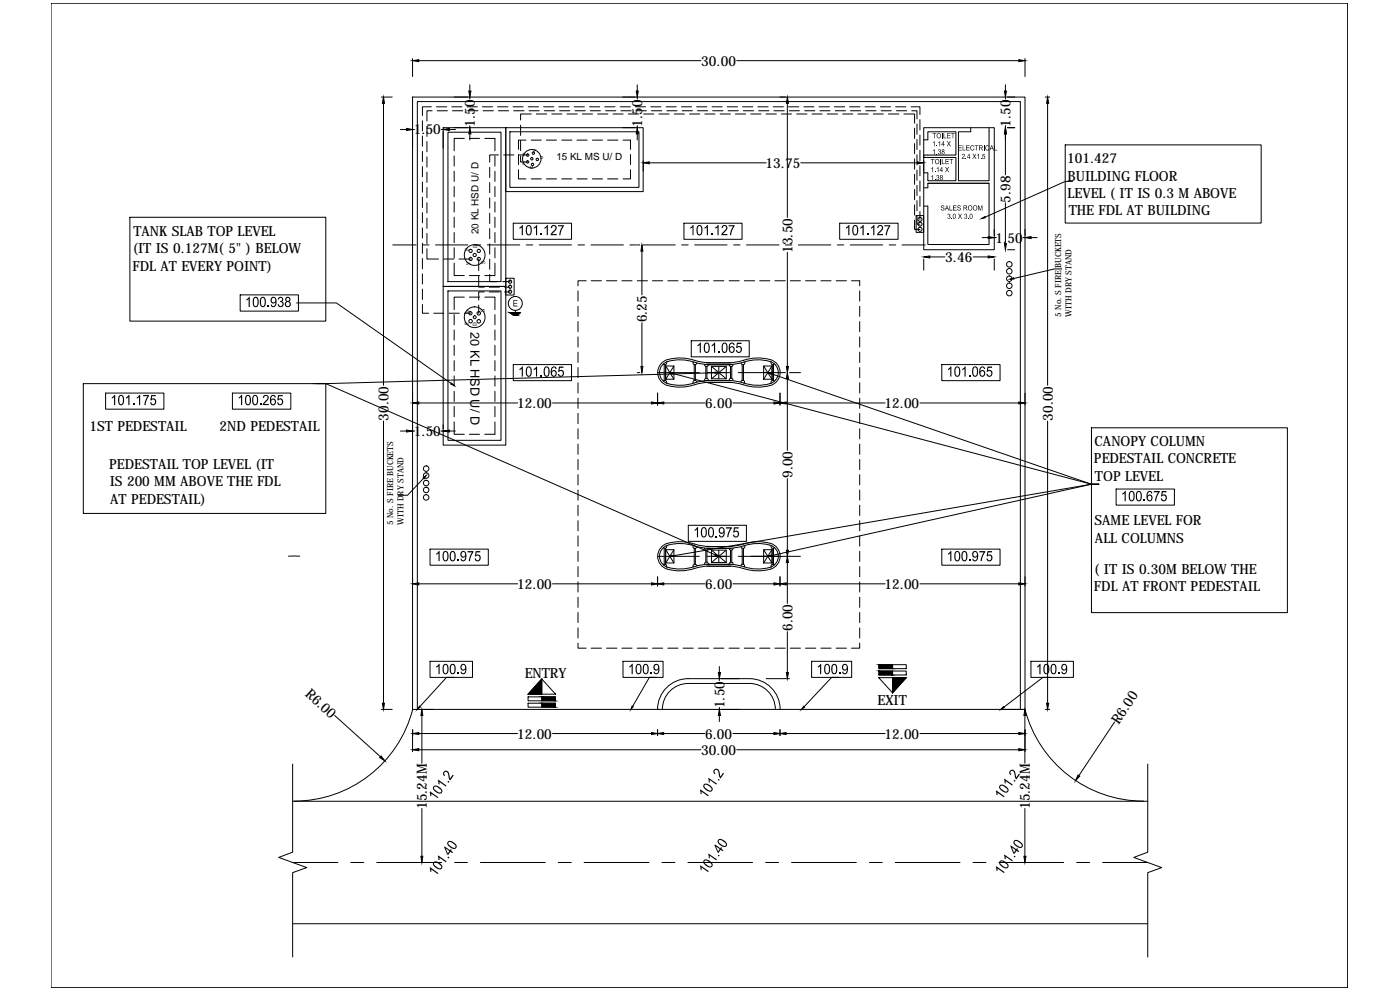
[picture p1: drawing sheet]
<svg xmlns="http://www.w3.org/2000/svg" width="420mm" height="297mm" viewBox="0 0 420 297" stroke-linecap="round" stroke-linejoin="round" font-family="sans-serif">
<!-- layer: 0 -->
<g fill="none" stroke="#000" stroke-width=".3">
<path d="M15.3 1h389.1v295.3h-389.1zM123.8 17.6v5.4M125.7 18.2h84.6M221.1 18.2h84.7M307.6 17.6v5.4M114.5 29.1h3.2M115.1 31v84.6M120.2 38.9h1.8M123.8 29.1h183.8v183.8h-183.8zM123.8 39.5v5M123.8 38.9h.6M126.8 36.2v3.1"/>
<path d="M128.1 37.9v3M129.4 32h-2.6v2.7M129.7 33.2h-1.6v3.1M131 32h3.1M131.2 33.2h3.1M132.5 38.9h.5M133 38.3h18.8v47.6h-18.8zM133 39.5v5M134.4 39.7h16v44.8h-16zM134.9 38.9h1.8M135.6 32h3M135.8 33.2h3.1"/>
<path d="M136.3 29.1h4.1M136.3 38.3h4.1M140.2 32h3M140.4 33.2h3.1M141 25.4v1.9M141 29.1v.5M141 37.8v.5M144.8 32h3M145 33.2h3.1M149.3 32h3.1M149.6 33.2h3M151.8 38.3h41.2v19.2h-41.2z"/>
<path d="M153 39.5h38.8v16.7h-38.8zM154 32h3M154.2 33.2h3.1M156.2 37.5v3.1M158.5 32h3.1M158.8 33.2h3M159.5 34.2h-3.3v1.8M161 34.2h3.1M163.1 32h3.1M163.4 33.2h3M165.6 34.2h3M167.7 32h3.1"/>
<path d="M168 33.2h3M170.2 34.2h3.1M172.3 32h3.1M172.6 33.2h3M174.8 34.2h3M176.9 32h3.1M177.2 33.2h3M179.4 34.2h3M181.5 32h3.1M181.8 33.2h3M184 34.2h3M186.1 32h3.1"/>
<path d="M186.3 33.2h3.1M186.9 29.1h3.7M186.9 38.3h3.7M188.5 34.2h3.1M190.7 32h3M191 33.2h3M191.2 25.4v1.9M191.2 29.1v.5M191.2 37.8v.5M193.2 34.2h3M195.3 32h3.1M195.5 33.2h3.1"/>
<path d="M197.7 34.2h3.1M199.9 32h3M200.1 33.2h3.1M202.3 34.2h3.1M204.5 32h3M204.7 33.2h3.1M207 34.2h3M209.1 32h3.1M209.3 33.2h3.1M211.5 34.2h3.1M213.7 32h3M213.9 33.2h3.1"/>
<path d="M216.1 34.2h3.1M218.3 32h3M218.5 33.2h3.1M220.7 34.2h3.1M222.9 32h3M223.1 33.2h3.1M225.3 34.2h3.1M227.4 32h3.1M227.7 33.2h3M229.9 34.2h3.1M232.1 32h3M232.3 33.2h3.1"/>
<path d="M234.1 29.1h1.6M234.5 34.2h3.1M236.3 31v34.2M236.6 32h3.1M236.9 33.2h3M239.1 34.2h3.1M241.2 32h3.1M241.5 33.2h3M243.7 34.2h3M245.8 32h3.1M246.1 33.2h3M248.3 34.2h3.1"/>
<path d="M250.4 32h3.1M250.7 33.2h3M252.9 34.2h3M255 32h3.1M255.3 33.2h3M257.5 34.2h3M259.6 32h3.1M259.9 33.2h3M262.1 34.2h3M264.2 32h3.1M264.4 33.2h3.1M266.6 34.2h3.1"/>
<path d="M268.8 32h3.1M269.1 33.2h3M271.3 34.2h3.2v2.8M273.4 32h2.7v2.4M273.6 33.2h1.6v2.5M274.5 38.5v3.1M275.2 37.2v3.1M276.1 35.9v3.1M278.5 39.5h8.4v7h-9.7v.7h9.7v7h-8.4v-2.3h-1.3v-9.9h1.3zM291.3 38.3v1.2h-3.7v14.7h9.2v-15.9M301.7 25.4v1.9M301.7 29.1v.5"/>
<path d="M301.7 37.8v.5M302.4 29.1h2.1M302.4 38.3h2.1M313.7 29.1h1.3M314.4 31v84.6M126.8 40.8v3.1M126.8 45.4v3.1M126.8 50v3M126.8 54.6v3.1M126.8 59.2v3.1M128.1 42.5v3.1M128.1 47.1v3"/>
<path d="M128.1 51.6v3.1M128.1 56.3v3M136.3 46.8v3M136.3 51.4v3M136.3 56v3M139.3 41.5h-3v3.8M140.9 41.5h3M141 40.2v1.8M145.5 41.5h3v3.8M147 50.2v3.1M147 54.8v3M147 59.4v3"/>
<path d="M148.5 46.8v3M148.5 51.4v3M148.5 56v3M149.6 46.5h-2.6v2.1M151.2 46.5h3M155.6 50.9v2.8h2.2M155.6 46.4v3M155.7 46.5h2.7M156.2 46.8v1.8h2.2M156.2 42.2v3M157.8 42h-2.2v2.8M159.4 53.7h3.1"/>
<path d="M159.4 42h3.1M164 53.7h3M164 42h3M168.6 53.7h3M168.6 42h3M173.2 53.7h3M173.2 42h3M177.8 53.7h3M177.8 42h3M182.4 53.7h3M182.4 42h3M187 42h2.2v2.8"/>
<path d="M189.2 50.9v2.8h-2.2M189.2 46.4v3M191.2 40.2v1.8M193 48.2v3.2M194.8 48.9h35.1M240.3 48.9h35.1M274.5 43.1v3M274.5 47.7v3.1M274.5 52.3v3M274.5 56.9v3M275.2 41.8v3.1M275.2 46.4v3.1"/>
<path d="M275.2 51v3.1M275.2 55.6v3.1M276.1 40.5v3.1M276.1 45.1v3.1M276.1 49.7v3M276.1 54.3v3.1M276.1 58.9v3M277.2 42v-3.7h21.2v36.6h-21.2v-23M277.2 56.3h1.3v-1.3h18.3v18.4h-18.3v-11.6h-1.3M277.2 48.2v3.2M278.5 55h18.3M301.7 40.2v12.3"/>
<path d="M319.7 43.5h58.8v23.4h-58.8zM321.9 54.4h-2.2l-24.1 10.8M39 65.2h58.8v31.2h-58.8zM117.9 73.5h7M126.8 63.8v3M126.8 68.4v3.1M126.8 73v3M126.8 77.6v3M126.8 73.5h2M128.1 74.6v3.1h3.5M128.1 60.8v3.1M128.1 65.4v3.1"/>
<path d="M128.1 70v3.1M130.7 73.5h9.7M133.2 77.7h3M136.3 79v3.7h3M136.3 60.6v3M136.3 65.2v3M136.3 69.8v3M136.3 74.3v3.1M137.7 77.7h3.6M142.4 73.5h1.9M143.7 77.7v3.5M146.2 73.5h9.8"/>
<path d="M147 64v3.1M147 68.6v3M147 73.2v3M147 77.8v3M148.5 79v3.7h-3M148.5 60.6v3M148.5 65.2v3M148.5 69.8v3M148.5 74.3v3.1M154 67h17.5v4.8h-17.5zM157.9 73.5h2M161.8 73.5h9.7"/>
<path d="M173.5 73.5h1.9M177.4 73.5h9.7M189 73.5h2M191.2 73.5h.8M192.6 75.4v13.1M192.9 73.5h9.7M204.6 73.5h1.9M205.3 67h17.4v4.8h-17.4zM208.5 73.5h9.7M220.2 73.5h1.9M224.1 73.5h9.7M235.7 73.5h1.9"/>
<path d="M236.3 75.7v34.2M239.6 73.5h9.7M251.3 73.5h1.9M252 67h17.5v4.8h-17.5zM255.2 73.5h9.7M266.9 73.5h1.9M270.7 73.5h7M274.5 66v2.8h1.6M274.5 61.5v3M274.9 64.7h2.3v5h-2.3zM275.2 64.8v2.5h.9M275.2 60.2v3"/>
<path d="M276.1 63.5v2.3M277.2 77.7v3.4M279 77.1h4.6M292 77.1h4.6M294.8 71.3h1.8M298.4 68.8v1.9M298.4 77.7v3.4M298.4 71.3h.5M301.7 60.8v12.3M302.4 74.9h2.1M307.1 71.3h.5M307.6 68.8v1.9"/>
<path d="M309.4 71.3h1.9M72.1 88.5h17.5v4.8h-17.5zM89 90.9h12l34.4 24.2M126.8 91.4v2.6h1.8M126.8 82.2v3M126.8 86.7v3.1M130.2 94h3M133 85.9h18.8v47.7h-18.8zM134.4 87.3h16v44.8h-16zM134.7 94h3.1M136.3 94.4v3.1M136.3 99v3.1"/>
<path d="M139.3 89.2h-3v3.7M139.3 94h1.9M140.9 82.7h3M140.9 89.2h3M143.7 82.7v3.4h1.6M143.7 91.6v2.4M145.3 87.6h-1.6v2.4M145.5 89.2h3v3.7M146.8 86.1h3.1M146.8 87.6h3.1M147 82.3v2.2h2.3M148.5 94.4v3.1"/>
<path d="M148.5 99v3.1M150.8 84.5h2.3M151.4 87.6h1.7M151.5 86.1h1.6M151.8 83.5h2.5v5h-2.5zM154.7 93.2v.7h1.4l-.8 .7h-1.3l-.9-.7h1.6M173.5 87.3v3M173.5 91.9v3.1M173.5 96.5v3M175.9 84.2h-2.4v1.6M177.4 84.2h3.1M182 84.2h3.1"/>
<path d="M186.6 84.2h3.1M191.2 84.2h3.1M192.6 96.9v13M195.8 84.2h3.1M200.4 84.2h3.1M205 84.2h3.1M209.6 84.2h3.1M214.2 84.2h3M218.8 84.2h3.1M223.4 84.2h3.1M228 84.2h3M232.6 84.2h3.1"/>
<path d="M237.2 84.2h3M241.8 84.2h3M246.4 84.2h3M250.9 84.2h3.1M255.6 84.2h2.4v1.6M258 87.3v3M258 91.9v3.1M258 96.5v3M318.7 80.7h-2.2l-12.3 2.9M25 115.1h72.8v39h-72.8zM31.7 117.9h17.5v4.9h-17.5zM69.8 117.9h17.5v4.9h-17.5z"/>
<path d="M95 115.1h2.8l116.9 51.4M123.8 117.9v3.6M136.3 103.6v3M136.3 108.2v3.1M136.3 112.8v3.1M136.3 117.4v3M148.5 103.6v3M148.5 108.2v3.1M148.5 112.8v3.1M148.5 117.4v3M154 109.4h17.5v4.8h-17.5zM173.5 101.1v3"/>
<path d="M173.5 105.7v3.1M173.5 110.3v3M173.5 114.9v3M173.5 119.5v3M191.2 111.8h.8M197.3 111.8h12.6M197.3 117.9v3.6M199.8 109.8l2.5 4M202.1 112.1l125.5 33.2h2.2M202.3 109.8l-2.5 4M207.5 102.2h17.4v4.9h-17.4zM212.2 111.8h7"/>
<path d="M213.5 109.9l4.5 3.8M214.6 111.8l-120.7 3.3M215.7 109.9v3.8M218 109.9l-4.5 3.8M221.6 111.8h14.1M229.2 109.8l2.5 4M231.5 112.1l96.1 33.2h2.2M231.7 109.8l-2.5 4M234.1 117.9v3.6M236.3 113.6v21.5M236.9 111.8h3.3M258 101.1v3"/>
<path d="M258 105.7v3.1M258 110.3v3M258 114.9v3M258 119.5v3M282.6 109.4h17.5v4.8h-17.5zM307.6 117.9v3.6M115.1 126.3v84.7M120.2 129.3h1.8M123.8 127.4v1.3M123.8 129.3h.6M125.7 120.9h29.6M132.5 129.3h.5"/>
<path d="M133 127.4v1.3M134.9 129.3h1.8M136.3 126.6v3.7h3M136.3 122v3.1M140.9 130.3h3M148.5 122v3.1M148.5 126.6v3.7h-3M165.8 120.9h29.7M173.5 124v3.1M173.5 128.7v3M173.5 133.2v3.1M173.5 137.8v3.1"/>
<path d="M199.2 120.9h12.3M219.9 120.9h12.4M236 120.9h29.6M258 124v3.1M258 128.7v3M258 133.2v3.1M258 137.8v3.1M276.1 120.9h29.7M314.4 126.3v84.7M327.6 128.4h58.8v55.4h-58.8zM127.1 143.5l-4.8 5.1h-2.7M173.5 142.4v3.1"/>
<path d="M173.5 147v3.1M173.5 151.6v3.1M173.5 156.2v3.1M206.6 157.6h17.4v4.8h-17.4zM236.3 143.6v21.5M258 142.4v3.1M258 147v3.1M258 151.6v3.1M258 156.2v3.1M329.8 145.3h-2.2l-125.5 21.5M329.8 145.3h-2.2l-96.1 21.4M335 146.7h17.5v4.9h-17.5z"/>
<path d="M90 166.9h-3.4M123.8 173.1v2.7M125.7 175.2h29.6M129.1 164.8h17.4v4.8h-17.4zM165.8 175.2h29.7M173.5 160.8v3.1M173.5 165.4v3M173.5 170v3.1M173.5 174.6v3M173.5 179.2v3M197.3 166.9h12.6M197.3 173.1v2.7"/>
<path d="M199.2 175.2h12.3M199.8 164.9l2.5 4M202.3 164.9l-2.5 4M212.2 166.9h7M213.5 165.1l4.5 3.7M215.7 165.1v3.7M218 165.1l-4.5 3.7M219.9 175.2h12.4M221.6 166.9h18.6M229.2 164.9l2.5 4M231.7 164.9l-2.5 4M234.1 173.1v2.7"/>
<path d="M236 175.2h29.6M236.3 168.8v12.3M258 160.8v3.1M258 165.4v3M258 170v3.1M258 174.6v3M258 179.2v3M276.1 175.2h29.7M282.6 164.8h17.5v4.8h-17.5zM307.6 173.1v2.7M129.1 198.4h12.7v4.8h-12.7zM173.5 193v1.5h2.4"/>
<path d="M173.5 183.8v3M173.5 188.4v3M177.4 194.5h3.1M182 194.5h3.1M186.6 194.5h3.1M187 198.4h12v4.8h-12zM191.2 194.5h3.1M195.8 194.5h3.1M200.4 194.5h3.1M205 194.5h3.1M209.6 194.5h3.1M214.2 194.5h3"/>
<path d="M215.9 200v1.8M218.8 194.5h3.1M223.4 194.5h3.1M228 194.5h3M232.6 194.5h3.1M236.3 189.5v12.3M237.2 194.5h3M241.8 194.5h3M243.6 198.4h12v4.8h-12zM246.4 194.5h3M250.9 194.5h3.1M258 193v1.5h-2.4"/>
<path d="M258 183.8v3M258 188.4v3M263.8 199.4h8.2v1.2h-8.2zM267.9 199.4v1.2M309.4 198.4h12.7v4.8h-12.7zM100.4 214.7l13.8 12.3M114.5 212.9h3.2M123.8 218.9v6.7M123.9 218.9v1.8M123.9 212.8a36.8 36.8 0 0 1-35.7 27.6M125.3 212.9v-182.4h180.9v182.4M126.6 214.7v14.3"/>
<path d="M127.2 212.9h2.7M136.2 203.2h-2.2l-8 8.8M158.5 209.1h8.2v1.2h-8.2zM158.5 211h8.2v1.2h-8.2zM158.5 208.3h4.1M162.6 203.7l4.1 4.6h-8.2zM162.6 203.7v4.6M162.6 209.1v1.2M162.6 211v1.2M197.1 203.2h-2.2l-5 8.7M197.3 212.9h.1M197.3 218.9v1.8"/>
<path d="M198.8 212.8a7.8 7.8 0 0 1 7.8-7.7h18.3a7.8 7.8 0 0 1 7.8 7.7M215.9 203.6v.6M215.9 212.3v.6M215.9 214.7v1.8M216.5 212.9h5.4M229.9 203.6h7M234.1 212.9h.1M234.1 218.9v1.8M234.1 212.8a9.2 9.2 0 0 0-9.2-9.2h-18.3a9.2 9.2 0 0 0-9.3 9.2M251.8 203.2h-2.2l-8.3 8.8M263.7 203.3h8.3l-4.1 4.6zM263.8 201.3h8.2v1.2h-8.2z"/>
<path d="M267.9 201.3v1.2M272 203.3h-4.2l.1 4.6M301.5 212.9h5.5M307.6 214.7v14.3M307.6 212.8a36.8 36.8 0 0 0 35.7 27.6M313.7 212.9h1.3M315.2 203.2h-2.2l-11.7 9M334.5 216.6l-10.7 16.1M87.8 229.2v26.5l-4.2 1.6 8.5 3-4.3 1.5v25.3M125.7 225h84.6M125.7 220.1h29.6M165.8 220.1h29.7"/>
<path d="M199.2 220.1h12.3M219.9 220.1h12.4M221.1 225h84.7M235.9 220.1h29.7M276.1 220.1h29.7M344.5 229.2v26.5l-4.2 1.6 8.3 3-4.1 1.5v25.3M87.8 258.8h13.6M87.8 240.4h256.7M105.3 258.8h3.9M113.1 258.8h19.4M126.6 242.6v14.3M136.4 258.8h3.9"/>
<path d="M144.2 258.8h19.4M167.5 258.8h3.9M175.3 258.8h19.5M198.7 258.8h3.9M206.4 258.8h19.5M229.8 258.8h3.9M237.6 258.8h19.4M260.9 258.8h3.9M268.7 258.8h19.4M292 258.8h3.9M299.8 258.8h19.4M307.6 242.6v14.3"/>
<path d="M323.1 258.8h3.9M330.9 258.8h13.6M87.8 277.2h256.7"/>
<circle cx="158.3" cy="48.6" r=".36"/>
<circle cx="158.4" cy="46.5" r=".36"/>
<circle cx="159.6" cy="47.6" r="2.77"/>
<circle cx="159.6" cy="47.6" r=".36"/>
<circle cx="159.8" cy="49.3" r=".36"/>
<circle cx="160.1" cy="46" r=".36"/>
<circle cx="161.3" cy="47.9" r=".36"/>
<circle cx="141.2" cy="75.3" r=".49"/>
<circle cx="141.2" cy="77.7" r=".49"/>
<circle cx="142.5" cy="76.5" r="3.1"/>
<circle cx="142.5" cy="76.5" r=".49"/>
<circle cx="143.7" cy="75.3" r=".49"/>
<circle cx="143.7" cy="77.7" r=".49"/>
<circle cx="276.1" cy="65.8" r=".61"/>
<circle cx="276.1" cy="67.2" r=".61"/>
<circle cx="276.1" cy="68.8" r=".61"/>
<circle cx="302.9" cy="79.3" r=".83"/>
<circle cx="141.2" cy="94" r=".49"/>
<circle cx="141.2" cy="96.4" r=".53"/>
<circle cx="142.5" cy="95.2" r="3.1"/>
<circle cx="142.5" cy="95.2" r=".44"/>
<circle cx="143.7" cy="96.4" r=".53"/>
<circle cx="143.7" cy="94" r=".53"/>
<circle cx="153.1" cy="87.5" r=".49"/>
<circle cx="153.1" cy="86" r=".49"/>
<circle cx="153.1" cy="84.5" r=".49"/>
<circle cx="154.7" cy="91" r="2.1"/>
<circle cx="302.9" cy="87.9" r=".83"/>
<circle cx="302.9" cy="81.4" r=".83"/>
<circle cx="302.9" cy="85.7" r=".83"/>
<circle cx="302.9" cy="83.6" r=".83"/>
<circle cx="127.9" cy="140.6" r=".83"/>
<circle cx="127.9" cy="144.9" r=".83"/>
<circle cx="127.9" cy="142.7" r=".83"/>
<circle cx="127.9" cy="149.2" r=".83"/>
<circle cx="127.9" cy="147" r=".83"/>
</g>
<g fill="#000" stroke="#000" stroke-width=".3">
<path d="M123.8 18.2l1.9-.3v.6zM305.8 17.9l1.8 .3-1.8 .3zM115.1 29.1l.3 1.9h-.6zM122 38.5l1.8 .4-1.8 .3zM133 38.9l1.9-.4v.7zM140.7 27.3h.6l-.3 1.8zM191 27.3h.5l-.3 1.8zM236.3 29.1l.3 1.9h-.6zM301.4 27.3h.6l-.3 1.8zM314.4 29.1l.3 1.9h-.6zM141 38.3l.3 1.9h-.6zM191.2 38.3l.3 1.9h-.5z"/>
<path d="M193 48.9l1.8-.3v.5zM275.4 48.6l1.8 .3-1.8 .2zM301.7 38.3l.3 1.9h-.6zM192.6 73.5l.3 1.9h-.6zM277.2 77.1l1.8-.3v.6zM294.6 65.6l1-.6 .1 .3zM296.6 76.8l1.8 .3-1.8 .3zM296.6 71l1.8 .3-1.8 .3zM301.4 73.1h.6l-.3 1.8zM307.6 71.3l1.8-.3v.6zM303.1 83.8l1.1-.4 .1 .3zM135.5 114.9l.8 .8-1-.5z"/>
<path d="M192.3 109.9h.6l-.3 1.9zM201 111.8l1.1 .1-.1 .4zM214.6 111.6l1.1 .2-1.1 .2zM230.4 111.8l1.1 .2-.1 .3zM236.3 111.8l.3 1.8h-.6zM236 109.9h.6l-.3 1.9zM122 129l1.8 .3-1.8 .3zM123.8 120.9l1.9-.3v.6zM133 129.3l1.9-.3v.6zM195.5 120.6l1.8 .3-1.8 .3zM197.3 120.9l1.9-.3v.6zM232.3 120.6l1.8 .3-1.8 .3z"/>
<path d="M234.1 120.9l1.9-.3v.6zM305.8 120.6l1.8 .3-1.8 .3zM127 143.4l.9-.7-.6 .9zM123.8 175.2l1.9-.3v.6zM195.5 174.9l1.8 .3-1.8 .3zM197.3 175.2l1.9-.3v.6zM201 166.9l1.1-.3 .1 .3zM214.8 166.3l.9 .6-1.1-.2zM230.4 166.9l1.1-.4v.4zM232.3 174.9l1.8 .3-1.8 .3zM234.1 175.2l1.9-.3v.6zM236 165.1h.6l-.3 1.8z"/>
<path d="M236.3 166.9l.3 1.9h-.6zM305.8 174.9l1.8 .3-1.8 .3zM114.8 211h.6l-.3 1.9zM123.9 220.1l1.8-.3v.6zM125.9 211.9l.2 .2-.8 .8zM126.6 212.9l.3 1.8h-.6zM162.6 203.7v4.6h-4.1zM189.7 211.8l.4 .2-.8 .9zM195.5 219.8l1.8 .3-1.8 .3zM197.3 220.1l1.9-.3v.6zM215.6 201.8h.6l-.3 1.8zM215.9 212.9l.3 1.8h-.6z"/>
<path d="M232.3 219.8l1.8 .3-1.8 .3zM234.1 220.1l1.8-.3v.6zM236 201.8h.6l-.3 1.8zM241.2 211.9l.3 .3-.9 .7zM267.9 203.3h4.1l-4.1 4.6zM301.1 212l.3 .3-1 .6zM305.8 219.8l1.8 .3-1.8 .3zM307.6 212.9l.3 1.8h-.6zM314.1 211h.6l-.3 1.9zM114.4 226.8l1.1 1.5-1.6-1zM123.8 225l1.9-.4v.7zM305.8 224.6l1.8 .4-1.8 .3z"/>
<path d="M323.5 232.5l.5 .4-1.2 1.3zM126.3 256.9h.6l-.3 1.9zM307.3 256.9h.6l-.3 1.9z"/>
<path d="M153.1 93.9h3zM154.7 93.9h1.4z"/>
<path d="M153.1 93.9l.9 .7h1.3zM153.1 93.9h3l-.8 .7z"/>
<path d="M162.6 209.1v1.2h4.1zM162.6 209.1h4.1v1.2z"/>
<path d="M162.6 211v1.2h4.1zM162.6 211h4.1v1.2z"/>
<path d="M263.8 199.4v1.2h4.1zM263.8 199.4h4.1v1.2z"/>
<path d="M263.8 201.3v1.2h4.1zM263.8 201.3h4.1v1.2z"/>
</g>
<!-- layer: proposed -->
<g fill="none" stroke="#000" stroke-width=".3">
<path d="M199.1 114.4a.57 .57 0 0 1 .7-.2 .57 .57 0 0 1 .2 .8M199.3 109.4v4.8M199.7 109.4v4.8M199.8 109.8h2.5v4h-2.5zM200 108.6a.57 .57 0 0 1-.2 .7 .57 .57 0 0 1-.7-.1M208 108.6a.57 .57 0 0 0 .4 .8 .57 .57 0 0 0 .7-.5M208.4 109.4v4.8M208.5 115.4a13.6 13.6 0 0 1-8.2 .2M208.7 109.4v4.8M209.1 114.7a.57 .57 0 0 0-.7-.5 .57 .57 0 0 0-.4 .8M211.4 109.4a.57 .57 0 0 0 .6 .6 .57 .57 0 0 0 .6-.6M211.4 114.1a.57 .57 0 0 1 .6-.6 .57 .57 0 0 1 .6 .6"/>
<path d="M211.8 109.9v3.7M212.1 108.9h7.3M212.1 114.7h7.3M212.1 109.4h7.3M212.1 114.2h7.3M212.2 109.9v3.7M212.9 109.4a20.2 20.2 0 0 1-6.3-1.2 11.5 11.5 0 0 0-7.3 .8 3.5 3.5 0 0 0-1.3 3.4 3.5 3.5 0 0 0 2.5 2.7M212.9 114.2a20.2 20.2 0 0 0-6.3 1.2l-3.5 .2-2.6-.5M212.9 108.8a19.9 19.9 0 0 1-6.2-1.1 12.3 12.3 0 0 0-7.6 .8 4 4 0 0 0-1.7 3.9 4 4 0 0 0 2.9 3.3M212.9 114.7l-2 .2-2.4 .6M213.5 109.9h4.5v3.8h-4.5zM218.6 108.8l3.2-.3a13.9 13.9 0 0 1 10.6 0 4 4 0 0 1 1.7 3.9 4 4 0 0 1-2.9 3.3"/>
<path d="M218.6 114.7l1.9 .2 2.5 .6M218.6 109.4a20.5 20.5 0 0 0 6.3-1.2 11.5 11.5 0 0 1 7.3 .8 3.5 3.5 0 0 1 1.3 3.4 3.5 3.5 0 0 1-2.5 2.7M218.6 114.2a20.5 20.5 0 0 1 6.3 1.2l3.5 .2 2.6-.5M218.9 114.1a.57 .57 0 0 1 .5-.6 .57 .57 0 0 1 .6 .6M218.9 109.4a.57 .57 0 0 0 .5 .6 .57 .57 0 0 0 .6-.6M219.2 109.9v3.7M219.6 109.9v3.7M222.3 114.6a.57 .57 0 0 1 .8-.5 .57 .57 0 0 1 .3 .9M222.7 109.4v4.8M223.1 115.4a13.6 13.6 0 0 0 8.1 .2M223.1 109.4v4.8M223.5 108.6a.57 .57 0 0 1-.4 .8 .57 .57 0 0 1-.7-.5"/>
<path d="M229.2 109.8h2.5v4h-2.5zM229.2 111.8h2.5M231.4 108.6a.57 .57 0 0 0 .2 .7 .57 .57 0 0 0 .8-.1M231.8 109.4v4.8M232.1 109.4v4.8M232.4 114.4a.57 .57 0 0 0-.8-.2 .57 .57 0 0 0-.2 .8M199.1 169.5a.57 .57 0 0 1 .7-.1 .57 .57 0 0 1 .2 .7M199.3 164.5v4.8M199.7 164.5v4.8M199.8 164.9h2.5v4h-2.5zM200 163.7a.57 .57 0 0 1-.2 .8 .57 .57 0 0 1-.7-.2M208 163.7a.57 .57 0 0 0 .4 .8 .57 .57 0 0 0 .7-.5"/>
<path d="M208.3 163.8a12 12 0 0 0-9 .3 3.5 3.5 0 0 0-1.2 3.9 3.5 3.5 0 0 0 3.2 2.4 13 13 0 0 0 7-.4M208.3 163.7l1.9 .6 2.7 .2M208.4 164.5v4.8M208.5 163.3a12.7 12.7 0 0 0-9.4 .3 4.1 4.1 0 0 0-1.6 4.4 4.1 4.1 0 0 0 3.7 3 16.7 16.7 0 0 0 9.1-.9l2.6-.3M208.5 163.2l2.4 .6 2 .2M208.7 164.5v4.8M209.1 169.8a.57 .57 0 0 0-.7-.5 .57 .57 0 0 0-.4 .9M211.4 164.5a.57 .57 0 0 0 .6 .6 .57 .57 0 0 0 .6-.6M211.4 169.3a.57 .57 0 0 1 .6-.6 .57 .57 0 0 1 .6 .6M211.8 165.1v3.6M212.1 164h7.3M212.1 169.9h7.3"/>
<path d="M212.1 164.5h7.3M212.1 169.3h7.3M212.2 165.1v3.6M212.9 169.3l-2.7 .2-1.9 .6M213.5 165.1h4.5v3.7h-4.5zM218.6 169.3l2.7 .2 1.9 .6M218.9 169.3a.57 .57 0 0 1 .5-.6 .57 .57 0 0 1 .6 .6M218.9 164.5a.57 .57 0 0 0 .5 .6 .57 .57 0 0 0 .6-.6M219.2 165.1v3.6M219.6 165.1v3.6M222.3 169.8a.57 .57 0 0 1 .8-.5 .57 .57 0 0 1 .3 .8M222.7 164.5v4.8"/>
<path d="M223 163.2l-2.5 .6-1.9 .2M223.1 163.3a12.7 12.7 0 0 1 9.3 .3 4.1 4.1 0 0 1 1.6 4.4 4.1 4.1 0 0 1-3.7 3 16.8 16.8 0 0 1-9.1-.9l-2.6-.3M223.1 164.5v4.8M223.2 163.7l-1.9 .6-2.7 .2M223.2 163.8a12 12 0 0 1 9 .3 3.5 3.5 0 0 1 1.2 3.9 3.5 3.5 0 0 1-3.2 2.4 13 13 0 0 1-7-.4M223.5 163.7a.57 .57 0 0 1-.4 .8 .57 .57 0 0 1-.7-.5M229.2 164.9h2.5v4h-2.5zM229.2 166.9h2.5M231.4 163.7a.57 .57 0 0 0 .2 .8 .57 .57 0 0 0 .8-.2M231.8 164.5v4.8M232.1 164.5v4.8M232.4 169.5a.57 .57 0 0 0-.8-.1 .57 .57 0 0 0-.2 .7"/>
</g>
<!-- layer: text -->
<g fill="#000">
<path d="M279.3 47.7h1.1v.2h-.4v1.3h-.2v-1.3h-.5zM279.5 50.5l.5-.4v1.5h-.1v-1.1l-.3 .2zM279.5 52.9l.5-.4v1.6h-.1v-1.2l-.3 .2zM279.9 40h1.1v.1h-.5v1.4h-.2v-1.4h-.4zM280 42.8l.5-.4v1.5h-.1v-1.2l-.3 .2zM280 45.2l.5-.5v1.6h-.1v-1.2l-.3 .2zM280.6 51.4l.1 .2zM280.6 53.8l.1 .3zM281.1 52.6l.7 .1-.2 .5 .3 .2v.4l-.3 .3-.6-.3v-.2l.4 .3 .3-.1v-.3l-.4-.2 .3-.6h-.2l-.4 .2zM281.1 43.7l.1 .2zM281.1 46.1l.1 .2zM281.6 44.9l.4-.2 .3 .3-.2 .5 .3 .1v.5l-.3 .2-.6-.2v-.2l.4 .3 .3-.2v-.4h-.4l.3-.6-.2-.1-.2 .3h-.2z"/>
<path d="M281.1 50.5l.5-.4v1.5h-.1v-1.1l-.3 .2zM281.6 42.8l.5-.4v1.5h-.1v-1.2l-.3 .2zM282.2 47.7h.1v1.5h-.1zM282.6 47.7h.3v1.4h.6v.1h-.9zM282.7 40h.2v1.5h-.2zM283.2 40h.2v1.3h.6v.2h-.8zM283.7 50.1l.5 .6 .6-.6-.5 .7 .5 .8h-.2l-.3-.6-.7 .6 .5-.8zM283.7 47.7h1.1v.2h-.9v.4h.8v.3h-.8v.5h.9v.1h-1.1zM284.2 42.4l.5 .5 .7-.5-.6 .7 .6 .8h-.3l-.3-.6-.7 .6 .5-.8zM284.3 40h1v.1h-.9v.5h.8v.2h-.8v.5h.9v.2h-1zM284.9 47.7h1.1v.2h-.4v1.3h-.2v-1.3h-.5zM285.4 40h1.1v.1h-.4v1.4h-.2v-1.4h-.5z"/>
<path d="M287.6 43.6h1v.2h-.8v.4h.8v.3h-.8v.5h.9v.1h-1.1zM288.9 43.6h.2v1.4h.7v.1h-.9zM288.7 46.3l.3-.2 .5 .2v.5l-.6 .7h.6v.2h-.9l.8-1-.2-.4-.5 .3zM289.8 47.5l.2 .2zM290 43.6h1v.2h-.8v.4h.7v.3h-.7v.5h.8v.1h-1zM291.9 46.1h.2l.3 .6 .6-.6-.4 .8 .5 .8-.7-.7-.6 .7 .5-.8zM291.5 43.7l.5-.1 .4 .3-.2 .2-.4-.4-.4 .4 .2 .8 .3 .1 .4-.4 .1 .1-.3 .4h-.5l-.4-.4zM292.6 43.6h1.1v.2h-.5v1.3h-.2v-1.3h-.4zM293.3 46.5l.5-.4v1.6h-.2v-1.2l-.2 .2zM294.3 47.5l.2 .2zM294.9 46.2h.7v.2h-.6v.4l.3-.1 .3 .2v.5l-.3 .3h-.3l-.2-.3 .1-.1 .2 .2 .4-.1-.2-.5h-.5zM295.3 43.6h.1v1.5h-.1z"/>
<path d="M295.9 43.7l.5-.1 .5 .3-.2 .2-.4-.4-.4 .4 .2 .8 .3 .1 .3-.4 .2 .1-.3 .4h-.5l-.4-.4zM298.4 43.6h.2v1.4h.7v.1h-.9zM155.9 68.3l1-.8v3.1h-.3v-2.4l-.6 .4zM160.2 68.3l1-.8v3.1h-.3v-2.4l-.6 .4zM162.2 70.1h.5v.5h-.5zM163.4 68.3l1-.8v3.1h-.3v-2.4l-.6 .4zM165.6 67.7l.8-.2 .5 .4v1l-1.2 1.3h1.4v.4h-1.8l.2-.7 .9-.9 .3-.6-.2-.5-.4-.1-.4 .3v.4l-.4-.1zM167.5 67.6h1.7l-.8 1.7-.2 1.3h-.4l.1-.6 .9-2.1h-1.3zM207.2 68.2l.9-.7v3.1h-.3v-2.4l-.6 .4zM211.4 68.3l.8-.8h.3v3.1h-.4v-2.4l-.6 .4zM213.5 70.1h.4v.5h-.4zM214.7 68.2l1-.7v3.1h-.4v-2.4l-.6 .4z"/>
<path d="M216.8 67.7l.9-.2 .5 .4v1l-1.3 1.3h1.4v.4h-1.8l.1-.6 1.4-1.5-.1-.5-.4-.2-.4 .1-.2 .6-.3-.1zM218.7 67.6h1.8l-.8 1.5-.3 1.5h-.3v-.5l.9-2.2h-1.3zM253.9 68.2l1-.7v3.1h-.3v-2.4l-.7 .4zM258.2 68.3l.7-.8h.3v3.1h-.3v-2.4l-.6 .4zM260.3 70.1h.3v.5h-.3zM261.4 68.3l.8-.8h.2v3.1h-.3v-2.4l-.7 .4zM263.5 67.8l.9-.3 .5 .4v1l-1.2 1.3h1.3v.4h-1.8l.2-.6 1.3-1.5-.1-.5-.3-.2-.4 .1-.3 .6-.3-.1zM265.4 67.6h1.8l-.7 1.5-.3 1.5h-.4l.1-.7 .9-2h-1.4zM282.4 61.8l.3-.2 .6 .2 .1 .3-.4-.3-.4 .2 .8 .4v.4l-.2 .3-.8-.1-.1-.3 .5 .3 .5-.2-.8-.5zM284.4 64.3l.4-.2 .4 .3-.2 .4 .3 .4-.3 .5-.5-.1-.2-.4 .4 .3 .4-.1-.1-.4-.3-.1 .3-.5-.3-.1-.1 .3zM285 61.6h.1v1.3h.7v.3h-.8zM285.5 65.4l.2 .3z"/>
<path d="M286 61.6h1v.2h-.8v.5h.8v.1h-.8v.5h.9v.3h-1.1zM287.4 61.8l.6-.2 .3 .2v.3l-.4-.3-.4 .1 .1 .3 .7 .3-.2 .6-.5 .1-.3-.3v-.2l.4 .3 .5-.2-.1-.3-.7-.2zM287.6 64.1l.5 .6 .6-.6-.5 .8 .5 .8h-.2l-.4-.7-.4 .7h-.2l.5-.8zM289.5 64.2l.3-.1 .4 .2-.2 .5 .3 .6-.3 .3-.6-.3v-.2l.4 .3 .3-.1-.1-.5h-.3l.3-.6-.6 .2zM290.6 65.4l.1 .3zM293.5 61.6h.3l.4 1.3 .4-1.3h.2v1.6h-.1v-1.4l-.4 1.4h-.2l-.4-1.4v1.4h-.2zM73.9 89.8l1.1-.8v3.1h-.4v-2.4l-.6 .5zM80.3 91.7h.4v.4h-.4zM83.6 89.3l.5-.3 .6 .2 .3 .4-.1 .6a.23 .23 0 0 0-.3 .3 .23 .23 0 0 0 .3 .1l.3 .6-.3 .6-.4 .4-.9-.2-.3-.7h.4l.3 .5 .3 .1 .4-.4 .1-.4-.3-.4h-.5l.1-.4 .6-.3-.2-.5-.6-.1-.2 .5-.3-.1zM154.1 90.1h1.2v.2h-1v.6h.9v.2h-.9v.6h1v.2h-1.2zM43 118.5h1.7l-.7 1.6-.3 1.4h-.4l.1-.5 .9-2.1h-1.3zM155.9 110.7l1-.8v3.1h-.3v-2.4l-.7 .5z"/>
<path d="M160.2 110.7l1-.8v3.1h-.3v-2.4l-.7 .5zM162.2 112.6h.5v.4h-.5zM167.8 110h1.3v.4h-1.1l-.1 .8 .8-.2 .5 .5v.9l-.6 .6-.8-.1-.3-.5-.1-.2h.4l.2 .5h.5l.4-.5-.3-.8-1.1 .1zM209.3 103.5l1-.7v3h-.3v-2.3l-.6 .4zM213.6 103.5l1-.7v3h-.3v-2.3l-.6 .4zM215.7 105.4h.4v.4h-.4zM221.2 102.8h1.3v.4h-1.1l-.1 .8 .9-.1 .5 .6-.1 .7-.6 .7-.8-.2-.4-.5 .4-.2 .3 .5 .4 .1 .4-.6-.3-.8-1.1 .2zM284.5 110.7l1-.8v3.1h-.3v-2.4l-.7 .5zM288.8 110.7l1-.8v3.1h-.3v-2.4l-.7 .5zM290.9 112.6h.3v.4h-.3zM296.4 110h1.3v.4h-1.1l-.1 .8 .9-.2 .4 .7v.7l-.6 .6h-.7l-.5-.7 .4-.1 .3 .5h.4l.4-.6-.1-.5-.3-.3-1 .2zM33.6 119.3l1-.8v3h-.4v-2.3l-.6 .4z"/>
<path d="M37.8 119.3l1-.8v3h-.3v-2.3l-.6 .4zM39.9 121.1h.4v.4h-.4zM41 119.3l1.1-.8v3h-.4v-2.3l-.6 .4zM45.4 118.5h1.4v.4h-1.1l-.2 .8 .9-.1 .5 .7-.1 .6-.5 .7h-.6l-.6-.6v-.3h.3l.3 .5 .4 .1 .5-.6-.4-.8-1.1 .2zM71.7 119.3l.7-.8h.3v3h-.4v-2.3l-.6 .4zM78 121.1h.4v.4h-.4zM79.1 118.7l.9-.2 .5 .4v.9l-1.2 1.4h1.4v.3h-1.8l.1-.6 1.3-1.4-.1-.5-.2-.2-.6 .1-.2 .5h-.3zM83.5 118.5h1.4v.4h-1.1l-.2 .8 .6-.2 .7 .5v.9l-.6 .7-.7-.1-.4-.6v-.2h.3l.3 .5 .4 .1 .4-.5v-.5l-.2-.4-1.2 .2zM217.9 158.2h1.8l-.9 1.7-.2 1.3h-.3v-.8l.9-1.8h-1.3zM336.8 148l1-.7v3.1h-.3v-2.4l-.6 .4zM343.2 149.9h.4v.5h-.4zM346.3 147.3h1.8l-.9 1.8-.2 1.3h-.3v-.9l.9-1.8h-1.3z"/>
<path d="M348.7 147.3h1.4v.4h-1.1l-.2 .8 .7-.2 .6 .5 .1 .9-.6 .7h-.7l-.5-.6v-.2l.3-.1 .2 .4 .4 .2 .5-.5v-.6l-.4-.3-1 .2zM130.9 166.1l1-.8v3.1h-.3v-2.4l-.7 .5zM137.3 167.9h.4v.5h-.4zM140.3 165.4h1.8l-.8 1.6-.3 1.4h-.3v-.5l1-2.2h-1.4zM142.8 165.4h1.3v.3h-1.1l-.1 .8 .8-.1 .6 .6-.2 1-.6 .4-.7-.1-.4-.6 .4-.1 .3 .5h.4l.4-.5v-.6l-.4-.3-1 .2zM208.5 158.9l1-.7v3h-.3v-2.4l-.7 .5zM214.8 160.8h.4v.4h-.4zM220.3 158.2h1.4v.4h-1.1l-.2 .8 .8-.2 .6 .8-.2 .9-.6 .4-.8-.2-.2-.5v-.2h.3l.2 .5 .6 .1 .3-.5v-.6l-.2-.3-1.2 .2zM284.5 166.1l1-.8v3.1h-.3v-2.4l-.7 .5zM290.9 167.9h.3v.5h-.3zM293.9 165.4h1.8l-.8 1.6-.3 1.4h-.3l.1-.8 .9-1.9h-1.4zM296.4 165.4h1.3v.3h-1.1l-.1 .8 .8-.1 .5 .6-.2 1.1-.6 .3-.6-.1-.4-.6 .4-.1 .3 .5h.4l.4-.6-.1-.5-.3-.3-1 .2z"/>
<path d="M130.9 199.9l1-.7v3.1h-.3v-2.4l-.7 .4zM137.3 201.8h.4v.5h-.4zM188.9 199.9l.7-.7h.3v3.1h-.3v-2.4l-.7 .4zM195.2 201.8h.4v.5h-.4zM245.4 199.9l1.1-.7v3.1h-.4v-2.4l-.6 .4zM251.8 201.8h.4v.5h-.4zM311.3 199.9l.7-.7h.3v3.1h-.4v-2.4l-.6 .4zM317.6 201.8h.4v.5h-.4zM129.1 237.4l2.5 1.8-.2 .3-2-1.4v.8l-.3-.2zM131.5 233.9l2.5 1.8-.2 .3-1.9-1.4v.8l-.3-.2zM134.5 234.3l.4 .2-.3 .4-.3-.3zM133.1 231.6l.6-.4 .7 .2 .4 .6 .3 1.6 .8-1.1 .3 .2-1.1 1.4-.4-.5-.4-1.7-.4-.3-.5 .1-.1 .5 .3 .4-.3 .3-.3-.6z"/>
<path d="M210.2 236.9l2.5 1.7-.2 .3-1.9-1.4v.8l-.4-.1zM212.6 233.4l2.6 1.7-.2 .3-2-1.4v.9l-.3-.2zM215.6 233.7l.4 .2-.2 .4-.4-.3zM214.4 230.9l.7-.3 .5 .3 .6 2.1 .8-1.1 .3 .2-1.1 1.5-.4-.6-.5-1.9h-.6l-.3 .5 .3 .4-.2 .3-.3-.3-.1-.5zM299 237.2l2.5 1.7-.2 .3-2-1.4v.8l-.3-.2zM301.4 233.6l2.5 1.8-.1 .3-2-1.4v.8l-.3-.1zM304.4 234l.4 .2-.2 .4-.4-.3zM303.1 231.3l.5-.4 .8 .3 .6 2.1 .8-1.1 .3 .2-1.1 1.4-.3-.4-.5-1.8-.4-.3-.5 .1-.1 .5 .3 .4-.2 .3-.4-.6zM131.5 256.7l2.5 1.7-.2 .3-1.9-1.4v.8l-.3-.1zM134.5 257l.4 .3-.3 .3-.3-.3zM212.6 256.1l2.6 1.8-.2 .2-2-1.3v.8l-.3-.2zM215.6 256.5l.4 .2-.2 .3-.4-.2z"/>
<path d="M301.4 256.4l2.5 1.7-.1 .3-2-1.4v.9l-.3-.2zM304.4 256.8l.4 .2-.2 .3-.4-.3zM129.1 260.2l2.5 1.8-.2 .3-2-1.4v.8l-.3-.2zM210.2 259.6l2.5 1.8-.2 .3-1.9-1.4-.1 .8-.3-.2zM299 259.9l2.5 1.8-.2 .3-2-1.4v.8l-.3-.2z"/>
<path d="M280.7 48l.4-.3 .7 .3 .1 .8-.3 .3-.5 .2-.4-.3zM280.8 48.5a.55 .55 0 0 0 1.1 0 .55 .55 0 0 0-1.1 0z"/>
<path d="M281.2 40.2l.4-.3 .7 .3 .1 .8-.3 .4-.4 .1-.5-.3zM281.5 40.1l-.2 .9 .5 .4 .3-.3 .1-.6-.2-.4z"/>
<path d="M282.2 52.7l.5-.2 .2 .2-.2 .5 .3 .5-.3 .4-.6-.3v-.4l.2-.2-.2-.1zM282.3 52.9a.25 .25 0 0 0 .5 0 .25 .25 0 0 0-.5 0zM282.2 53.6a.3 .3 0 0 0 .6 0 .3 .3 0 0 0-.6 0z"/>
<path d="M282.6 50.1l.2 1h.2l-.2 .5h-.2v-.3h-.6zM282.6 50.4l-.4 .7h.4z"/>
<path d="M282.7 44.9l.4-.2 .3 .3-.2 .5 .3 .5-.3 .3-.6-.2v-.5l.3-.1-.3-.2zM282.8 45.2a.25 .25 0 0 0 .5 0 .25 .25 0 0 0-.5 0zM282.7 45.9a.3 .3 0 0 0 .6 0 .3 .3 0 0 0-.6 0z"/>
<path d="M283.2 42.4l.1 .9h.2l-.2 .6h-.2v-.4h-.6zM283.1 42.7l-.4 .6h.4z"/>
<path d="M290.8 46.1h.2v1.1h.2l-.2 .5h-.2v-.4h-.6zM290.8 46.4l-.4 .8h.4z"/>
<path d="M293.8 43.6l1.1 .2v.4l-.4 .3 .5 .6h-.2l-.4-.6h-.4v.6h-.2zM294 43.8v.5l.7-.1v-.4z"/>
<path d="M297.5 43.6h.2l.6 1.5h-.2l-.2-.4h-.6l-.3 .4zM297.6 43.8l-.2 .7h.4z"/>
<path d="M158.2 67.7l.7-.2 .6 .8v1.7l-.6 .6-.7-.1-.4-.6v-1.4zM158.4 67.9l-.3 .7 .1 1.2 .3 .5h.3l.4-.5v-1.5l-.3-.4z"/>
<path d="M209.4 67.7l.8-.2 .6 .8v1.6l-.6 .7h-.7l-.4-.8-.1-1.2zM209.7 67.9l-.3 .5v1.1l.2 .6 .4 .2 .4-.4 .1-1.4-.2-.6z"/>
<path d="M256.1 67.8l.8-.3 .6 .8v1.6l-.6 .7-.7-.1-.4-.6v-1.2zM256.4 67.9l-.3 .5v1.3l.3 .6h.4l.4-.6v-1.2l-.2-.6z"/>
<path d="M284.1 61.6h.2l.5 1.6h-.2l-.1-.5h-.6l-.2 .5h-.2zM284.2 61.8l-.2 .7h.4z"/>
<path d="M286.1 64.3l.4-.2 .3 .3v.9l-.2 .4h-.4l-.2-.3zM286.3 64.3l-.2 .8 .4 .4 .2-.2v-.8z"/>
<path d="M289.2 61.6l1 .2v.5l-.3 .1 .5 .8h-.3l-.4-.7h-.4v.7h-.1zM289.3 61.8v.5l.7-.1v-.4z"/>
<path d="M290.7 61.7l.6-.1 .4 .3 .1 .8-.3 .4-.6 .1-.3-.4-.1-.6zM290.9 61.8l-.2 .9 .2 .2 .4 .1 .3-.4v-.5l-.3-.3z"/>
<path d="M291.1 64.3l.4-.2 .3 .2 .1 .9-.3 .5-.6-.3zM291.3 64.3l-.1 .9 .3 .3 .2-.9-.1-.3z"/>
<path d="M292 62.4a.72 .72 0 0 1 1.4 0 .72 .72 0 0 1-1.4 0zM292.2 62.4a.54 .54 0 0 0 1 0 .54 .54 0 0 0-1 0z"/>
<path d="M76.2 89.3l.8-.2 .5 .6 .1 1.7-.7 .8-.5-.1-.5-.6-.1-1.4zM76.4 89.5l-.2 1.9 .3 .4 .4 .1 .3-.5v-1.5l-.3-.5z"/>
<path d="M78.3 89.3l.8-.2 .6 .6v1.8l-.6 .7-.6-.1-.4-.5-.1-1.6zM78.6 89.5l-.3 .5v1.2l.3 .5 .4 .2 .4-.6v-1.3l-.3-.6z"/>
<path d="M81.4 89.4l.4-.3h.5l.7 .7v1.5l-.3 .6-.5 .3-.7-.2-.3-.6h.4l.1 .3 .5 .2 .3-.4 .2-.8-.7 .4-.5-.2-.3-.7zM81.8 89.5l-.2 .3v.7l.7 .2 .3-.4v-.6l-.4-.3z"/>
<path d="M85.7 89.4l.8-.4 .7 .6v.5l-.4 .4 .4 .3 .1 .7-.7 .7-.6-.1-.5-.4v-.9l.5-.3-.4-.5zM85.9 89.9a.5 .5 0 0 0 1 0 .5 .5 0 0 0-1 0zM85.8 91.3a.6 .6 0 0 0 1.2 0 .6 .6 0 0 0-1.2 0z"/>
<path d="M81.3 118.8l.4-.3h.5l.5 .5 .1 .3h-.3l-.3-.5h-.3l-.5 .7v.5l.7-.5 .6 .6 .1 .8-.5 .6-.6 .1-.6-.5-.1-1.5zM81.6 120l-.2 .4v.5l.3 .3 .4 .1 .4-.4v-.6l-.3-.4z"/>
<path d="M158.2 110.1l.8-.1 .5 .7v1.5l-.5 .8-.8-.1-.4-.6v-1.3zM158.4 110.3l-.3 .7 .1 1.2 .2 .4 .4 .1 .4-.5v-1.5l-.3-.4z"/>
<path d="M163.4 110.2l.8-.3 .6 .6 .1 1.6-.2 .6-.4 .3-.7-.1-.4-.5-.1-1.2zM163.8 110.3l-.3 .6v1.2l.3 .6h.4l.3-.4 .1-1.4-.4-.6z"/>
<path d="M165.6 110.3l.9-.4 .5 .5v.3h-.3l-.2-.4h-.5l-.4 .6v.5l.7-.4 .7 .5v1l-.5 .5h-.7l-.4-.4-.1-1.1zM166 111.4l-.3 .4v.5l.3 .4h.4l.3-.3v-.6l-.2-.4z"/>
<path d="M211.5 103l.4-.2h.6l.5 .8-.1 1.6-.5 .7-.7-.1-.4-.6-.1-1.4zM211.8 103.2l-.2 .6v1.1l.3 .6 .3 .1 .4-.6v-1.4l-.2-.4z"/>
<path d="M216.9 103l.8-.2 .6 .6v1.7l-.6 .8-.6-.1-.4-.4-.1-1.5zM217.2 103.1l-.3 .5v1.1l.3 .8 .4 .1 .4-.5v-1.3l-.3-.7z"/>
<path d="M218.9 103.2l.4-.4h.6l.5 .5 .1 .2h-.4l-.2-.3-.4-.1-.4 .6-.1 .6 .7-.5 .8 .6-.1 1-.5 .5-.6-.1-.5-.5-.1-1.2zM219.3 104.3l-.2 .9 .3 .3 .4 .1 .3-.4v-.7l-.4-.3z"/>
<path d="M286.9 110h.7l.5 .8v1.7l-.7 .6-.6-.2-.4-.8 .1-1.4zM287 110.3l-.2 .7v1.1l.2 .6h.4l.4-.5v-1.4l-.2-.5z"/>
<path d="M292.1 110.1l.9-.1 .5 .7v1.6l-.6 .7h-.6l-.5-.8v-1.4zM292.4 110.3l-.3 .5v1.1l.2 .7 .5 .1 .3-.4 .1-1.3-.4-.7z"/>
<path d="M294.2 110.3l.3-.3 .5-.1 .6 .5v.3h-.3l-.3-.4-.3-.1-.5 .6v.6l.7-.4 .4 .2 .3 .4v1l-.5 .4h-.6l-.5-.5-.1-1.2zM294.5 111.5l-.2 .8 .3 .4h.4l.3-.3v-.7l-.4-.4z"/>
<path d="M35.8 118.7l.9-.2 .5 .8v1.6l-.4 .6-.4 .1-.5-.1-.4-.6v-1.5zM36.1 118.9l-.3 .6v1.2l.3 .5 .4 .1 .4-.6v-1.3l-.3-.5z"/>
<path d="M73.8 118.7l.9-.2 .6 .8v1.6l-.6 .7-.7-.1-.4-.6-.1-1.2zM74.2 118.8l-.3 .6v1.3l.3 .5 .4 .1 .4-.6v-1.2l-.3-.6z"/>
<path d="M75.9 118.8l.4-.3h.5l.5 .4 .2 1.7-.3 .6-.4 .4-.6-.1-.4-.4-.1-1.6zM76.3 118.9l-.3 .6 .1 1.3 .3 .4 .3 .1 .4-.8v-1.2l-.3-.5z"/>
<path d="M210.6 158.4l.4-.2h.6l.5 .7v1.4l-.6 .9h-.7l-.4-.8-.1-1.1zM211 158.5l-.3 .5v1.4l.2 .5 .5 .1 .3-.5 .1-1.3-.4-.7z"/>
<path d="M212.8 158.5l.4-.3h.5l.5 .6v1.6l-.6 .8h-.5l-.5-.4-.1-1.6zM213.1 158.5l-.3 .7 .1 1.3 .2 .4 .4 .1 .4-.6v-1.4l-.3-.5z"/>
<path d="M339.1 147.5l.8-.2 .5 .6 .1 1.7-.5 .8-.8-.1-.4-.6-.1-1.3zM339.4 147.7l-.3 .8v1.1l.3 .4 .3 .1 .4-.3 .1-1.5-.3-.6z"/>
<path d="M341.2 147.6l.5-.3 .5 .1 .4 .7v1.6l-.6 .7-.6-.1-.4-.5-.1-1.5zM341.6 147.6l-.3 .5-.1 1.3 .2 .5 .4 .2 .5-.4v-1.2l-.2-.8z"/>
<path d="M344.3 147.7l.9-.4 .6 .4v.3l-.3 .1-.2-.4h-.5l-.4 .7v.4l.5-.4h.5l.4 .4v.9l-.5 .7h-.6l-.5-.5-.1-1.4zM344.7 148.8l-.2 .5v.5l.3 .3h.4l.4-.5-.1-.6-.3-.3z"/>
<path d="M133.2 165.5l.8-.1 .6 .8v1.4l-.2 .5-.6 .3-.6-.1-.3-.7-.1-1.3zM133.5 165.7l-.3 .4v1.3l.2 .6 .4 .1 .4-.5v-1.4l-.2-.5z"/>
<path d="M135.3 165.5l1-.1 .4 .8-.1 1.6-.6 .6-.6-.1-.4-.7v-1.4zM135.5 165.7l-.2 .5v1.3l.3 .6h.4l.4-.6v-1.3l-.4-.5z"/>
<path d="M138.3 165.7l.9-.4 .7 .6v1.6l-.2 .6-.4 .3-.8-.1-.3-.6 .3-.1 .3 .5h.5l.3-1.2-.3 .4-.8-.1-.3-.6zM138.8 165.7l-.3 .8 .3 .4 .4 .1 .4-.3v-.6l-.3-.4z"/>
<path d="M215.9 158.4l.8-.2 .7 .6v1.8l-.6 .6h-.7l-.3-.5 .3-.2 .2 .4 .4 .1 .5-.8v-.4l-.6 .4-.7-.3-.2-.8zM216.3 158.5l-.2 .9 .2 .4 .4 .1 .4-.3v-.7l-.4-.4z"/>
<path d="M286.8 165.5l.8-.1 .5 .8v1.7l-.7 .5-.6-.1-.3-.6-.1-1.4zM287.1 165.7l-.3 .4v1.3l.2 .6 .4 .1 .4-.5v-1.4l-.2-.5z"/>
<path d="M288.9 165.5l.9-.1 .5 .8-.1 1.6-.7 .6-.6-.2-.3-.6v-1.4zM289.1 165.7l-.2 .5v1.3l.3 .6h.4l.4-.6v-1.2l-.4-.6z"/>
<path d="M291.9 165.7l.9-.4 .6 .6 .1 1.6-.2 .6-.5 .3-.7-.1-.3-.6 .3-.1 .3 .5h.4l.4-1.2-.4 .4-.7-.1-.4-.6zM292.3 165.8l-.2 .4 .1 .6 .7 .2 .3-.5-.1-.6-.4-.3z"/>
<path d="M133.2 199.4l.8-.2 .6 .8-.1 1.6-.6 .7-.7-.2-.3-.6-.1-1.3zM133.5 199.5l-.3 .7v1.1l.1 .5 .5 .2 .4-.5 .1-1.1-.3-.8z"/>
<path d="M135.3 199.4l.4-.2 .6 .1 .4 .8-.1 1.6-.6 .6-.6-.1-.4-.8v-1.3zM135.5 199.6l-.2 .5v1.3l.6 .6 .4-.5 .1-1.4-.3-.5z"/>
<path d="M138.4 199.5l.4-.3h.5l.6 .7v1.4l-.6 1h-.6l-.5-.5v-.3h.3l.3 .4 .4 .1 .4-.9v-.3l-.5 .4-.7-.2-.2-.6zM138.8 199.6l-.3 .9 .4 .4h.4l.3-.4v-.6l-.5-.4z"/>
<path d="M191.1 199.4l.8-.2 .6 .7-.1 1.8-.6 .6-.7-.2-.3-.5-.1-1.3zM191.3 199.6l-.2 1.8 .6 .6 .4-.5 .1-1.3-.3-.6z"/>
<path d="M193.2 199.4l.9-.2 .5 .8v1.6l-.6 .7-.7-.2-.4-.6v-1.3zM193.6 199.5l-.4 .7v1.1l.2 .5 .4 .2 .5-.5v-1.1l-.1-.7z"/>
<path d="M196.2 199.6l.9-.4 .7 .5 .1 1.8-.6 .7-.7 .1-.4-.5v-.3h.3l.2 .4 .4 .1 .5-.7v-.5l-.5 .4-.8-.3-.2-.6zM196.6 199.6l-.1 1 .7 .3 .3-.5v-.6l-.5-.3z"/>
<path d="M247.6 199.5l.5-.3h.4l.6 .8-.1 1.7-.6 .6-.6-.1-.4-.5-.1-1.5zM248 199.6l-.3 .4v1.2l.1 .6 .5 .2 .4-.5 .1-1.3-.3-.6z"/>
<path d="M249.8 199.5l.2-.3h.7l.5 .7v1.7l-.6 .7-.7-.1-.4-.7v-1zM250 199.6l-.2 1.8 .2 .4 .4 .2 .5-.5v-1.4l-.3-.5z"/>
<path d="M253 199.4l.9-.2 .5 .6 .1 1.6-.7 .9h-.6l-.4-.6-.1-.2h.4l.2 .4 .4 .1 .5-.8v-.4l-.5 .4-.8-.3-.2-.9zM253.3 199.6l-.2 .9 .3 .4h.4l.3-.5v-.5l-.5-.4z"/>
<path d="M313.4 199.5l.4-.3h.6l.5 .7-.1 1.8-.6 .6-.7-.2-.3-.5-.1-1.2zM313.7 199.6l-.2 .5v1.3l.6 .6 .4-.5 .1-1.3-.3-.6z"/>
<path d="M315.5 199.5l.5-.3h.5l.5 .8v1.7l-.7 .6-.5-.1-.4-.5-.1-1.5zM315.9 199.6l-.2 .4-.1 1.2 .2 .6 .4 .2 .4-.4 .1-1.3-.2-.7z"/>
<path d="M318.6 199.6l.9-.4 .7 .6v1.7l-.5 .7-.6 .1-.5-.4-.1-.4h.3l.3 .5 .5-.1 .3-.6v-.5l-.4 .4-.8-.2-.2-.5zM318.7 200.2a.61 .61 0 0 0 1.2 0 .61 .61 0 0 0-1.2 0z"/>
<path d="M130.1 236l.5-.3h.4l1.1 .6 .6 .8-.1 .7-.9 .3-1.1-.6-.7-.8zM130.5 236.1l-.3 .5 .5 .5 1.1 .7 .6-.2v-.4l-.4-.5-.8-.6z"/>
<path d="M211.3 235.3l.9-.1 1.1 .6 .6 .8-.1 .6-.4 .3h-.6l-1-.5-.7-.9zM211.5 235.5l-.1 .6 .6 .6 .8 .5 .7-.1v-.6l-.5-.5-.8-.5z"/>
<path d="M300 235.7l.9-.3 1.1 .6 .7 .8-.2 .7-.2 .3h-.6l-1.2-.6-.6-.7zM300.3 235.9v.6l.6 .6 1 .4 .4-.2-.1-.6-.8-.6-.6-.4z"/>
<path d="M134.4 252.6l.7-.3 1.2 .5 .7 .9-.1 .7-.9 .3-.8-.4-.9-.9zM134.7 252.7l-.1 .5 .5 .6 .9 .6 .6-.1 .1-.5-.4-.5-.9-.6z"/>
<path d="M133.4 254l1.7 1.1 .2-.3 .3 .2-.2 .3 .6 .4-.3 .3-.5-.4-.7 .9-.3-.2-.9-2.1zM133.8 254.6l.6 1.5 .5-.7z"/>
<path d="M211.3 258l.8-.1 1.2 .7 .6 .8-.1 .6-.7 .3-1.2-.5-.8-1zM211.5 258.2l-.1 .5 .4 .6 1 .6 .7-.1v-.6l-.5-.5-.8-.5z"/>
<path d="M215.5 252l.3-.3h.6l.8 .4 .8 .8 .1 .9-.4 .3h-.5l-.9-.4-.8-.8zM215.9 252.1l-.2 .5 .4 .6 1.1 .6 .6-.2v-.4l-.3-.5-1.1-.6z"/>
<path d="M214.6 253.4l1.6 1.1 .2-.3 .3 .2-.2 .3 .6 .4-.2 .3-.6-.4-.7 .9-.3-.2-.9-2.1zM214.9 254l.6 1.5 .5-.7z"/>
<path d="M304.3 252.3l.6-.3 1.3 .5 .7 .8v.8l-.4 .3h-.5l-.9-.4-.9-.9zM304.6 252.4l-.1 .5 .5 .6 1 .6 .6-.1v-.5l-.3-.5-1-.6z"/>
<path d="M303.3 253.7l1.7 1.1 .2-.3 .3 .2-.2 .3 .6 .4-.2 .3-.6-.4-.7 .9-.3-.2-.9-2.1zM303.7 254.3l.6 1.5 .5-.7z"/>
<path d="M130.1 258.7l.9-.3 1.1 .6 .6 .8v.7l-.3 .3-.7 .1-.8-.5-.9-.9zM130.4 258.8l-.2 .5 .5 .5 1.1 .7 .6-.1v-.5l-.4-.4-1-.7z"/>
<path d="M300.1 258.3l.8-.2 1.1 .7 .7 .8-.2 .8-.8 .2-1.4-.8-.5-.8zM300.3 258.6v.6l.8 .7 .7 .4 .5-.2-.1-.6-.8-.7-.7-.4z"/>
</g>
<g font-size="4.2">
<text x="210.5" y="19.7">30.00</text>
<text x="124.2" y="40.3">1.50</text>
<text x="142.5" y="38" transform="rotate(-90 142.5 38)">1.50</text>
<text x="192.7" y="38" transform="rotate(-90 192.7 38)">1.50</text>
<text x="303.2" y="38" transform="rotate(-90 303.2 38)">1.50</text>
<text x="229.8" y="50.3">13.75</text>
<text x="320.3" y="49">101.427</text>
<text x="320.4" y="54.2">BUILDING FLOOR</text>
<text x="320.4" y="59.4">LEVEL ( IT IS 0.3 M ABOVE</text>
<text x="303.2" y="60.8" transform="rotate(-90 303.2 60.8)">5.98</text>
<text x="320.7" y="64.6">THE FDL AT BUILDING</text>
<text x="40" y="70.7">TANK SLAB TOP LEVEL</text>
<text x="39.8" y="76">(IT IS 0.127M( 5&quot; ) BELOW</text>
<text x="237.8" y="75.9" transform="rotate(-90 237.8 75.9)">13.50</text>
<text x="298.8" y="72.8">1.50</text>
<text x="39.7" y="81.2">FDL AT EVERY POINT)</text>
<text x="283.7" y="78.6">3.46</text>
<text x="194.1" y="96.7" transform="rotate(-90 194.1 96.7)">6.25</text>
<text x="155.2" y="122.4">12.00</text>
<text x="211.7" y="122.4">6.00</text>
<text x="265.5" y="122.4">12.00</text>
<text x="26.9" y="129.4">1ST PEDESTAIL</text>
<text x="65.9" y="129.4">2ND PEDESTAIL</text>
<text x="116.6" y="126.2" transform="rotate(-90 116.6 126.2)">30.00</text>
<text x="124.2" y="130.8">1.50</text>
<text x="315.9" y="126.2" transform="rotate(-90 315.9 126.2)">30.00</text>
<text x="328.5" y="133.9">CANOPY COLUMN</text>
<text x="32.8" y="140.8">PEDESTAIL TOP LEVEL (IT</text>
<text x="237.8" y="143.4" transform="rotate(-90 237.8 143.4)">9.00</text>
<text x="328.3" y="139.1">PEDESTAIL CONCRETE</text>
<text x="32.9" y="146">IS 200 MM ABOVE THE FDL</text>
<text x="328.6" y="144.2">TOP LEVEL</text>
<text x="33.1" y="151.2">AT PEDESTAIL)</text>
<text x="328.5" y="157.6">SAME LEVEL FOR</text>
<text x="328.6" y="162.8">ALL COLUMNS</text>
<text x="328.4" y="172.2">( IT IS 0.30M BELOW THE</text>
<text x="155.2" y="176.7">12.00</text>
<text x="211.7" y="176.7">6.00</text>
<text x="265.5" y="176.7">12.00</text>
<text x="328.3" y="177.4">FDL AT FRONT PEDESTAIL</text>
<text x="237.8" y="189.4" transform="rotate(-90 237.8 189.4)">6.00</text>
<text x="157.5" y="203.3">ENTRY</text>
<text x="91.3" y="208.4" transform="rotate(42 91.3 208.4)">R6.00</text>
<text x="217.4" y="212.5" transform="rotate(-90 217.4 212.5)">1.50</text>
<text x="263.4" y="211.6">EXIT</text>
<text x="155.2" y="221.6">12.00</text>
<text x="211.6" y="221.6">6.00</text>
<text x="265.5" y="221.6">12.00</text>
<text x="335.8" y="217.5" transform="rotate(-56 335.8 217.5)">R6.00</text>
<text x="210.5" y="226.4">30.00</text>
<text x="128.1" y="242.7" transform="rotate(-90 128.1 242.7)">15.24M</text>
<text x="309.1" y="242.7" transform="rotate(-90 309.1 242.7)">15.24M</text>
</g>
<text font-size="3.8" x="141.2" y="99.7" transform="rotate(90 141.2 99.7)">20 KL HSD U/ D</text>
<g font-size="3">
<text x="167" y="48.1">15 KL MS U/ D</text>
<text x="143.6" y="70.3" transform="rotate(-90 143.6 70.3)">20 KL HSD U/ D</text>
</g>
<g font-size="2.5">
<text x="318.5" y="95.2" transform="rotate(-90 318.5 95.2)">5 No. S FIRE BUCKETS</text>
<text x="321.6" y="95" transform="rotate(-90 321.6 95)">WITH DRY STAND</text>
<text x="118" y="157.6" transform="rotate(-90 118 157.6)">5 No. S FIRE BUCKETS</text>
<text x="121.1" y="157.5" transform="rotate(-90 121.1 157.5)">WITH DRY STAND</text>
</g>
<g font-size="1.7">
<text x="140.8" y="75.4" transform="rotate(-90 140.8 75.4)">F</text>
<text x="143.2" y="74.3" transform="rotate(-90 143.2 74.3)">D</text>
<text x="141.2" y="79.5" transform="rotate(-90 141.2 79.5)">V</text>
<text x="145.6" y="79.1" transform="rotate(-90 145.6 79.1)">S</text>
<text x="141.2" y="93.8" transform="rotate(-90 141.2 93.8)">V</text>
<text x="145.5" y="93.7" transform="rotate(-90 145.5 93.7)">S</text>
<text x="140.7" y="97.5" transform="rotate(-90 140.7 97.5)">F</text>
<text x="143.1" y="97.7" transform="rotate(-90 143.1 97.7)">D</text>
</g>
<g font-size="1.3">
<text x="156.8" y="46.8">S</text>
<text x="160.2" y="45.6">F</text>
<text x="162.1" y="47.8">D</text>
<text x="156.6" y="49.4">V</text>
<text x="159" y="50.8">M</text>
</g>
</svg>
